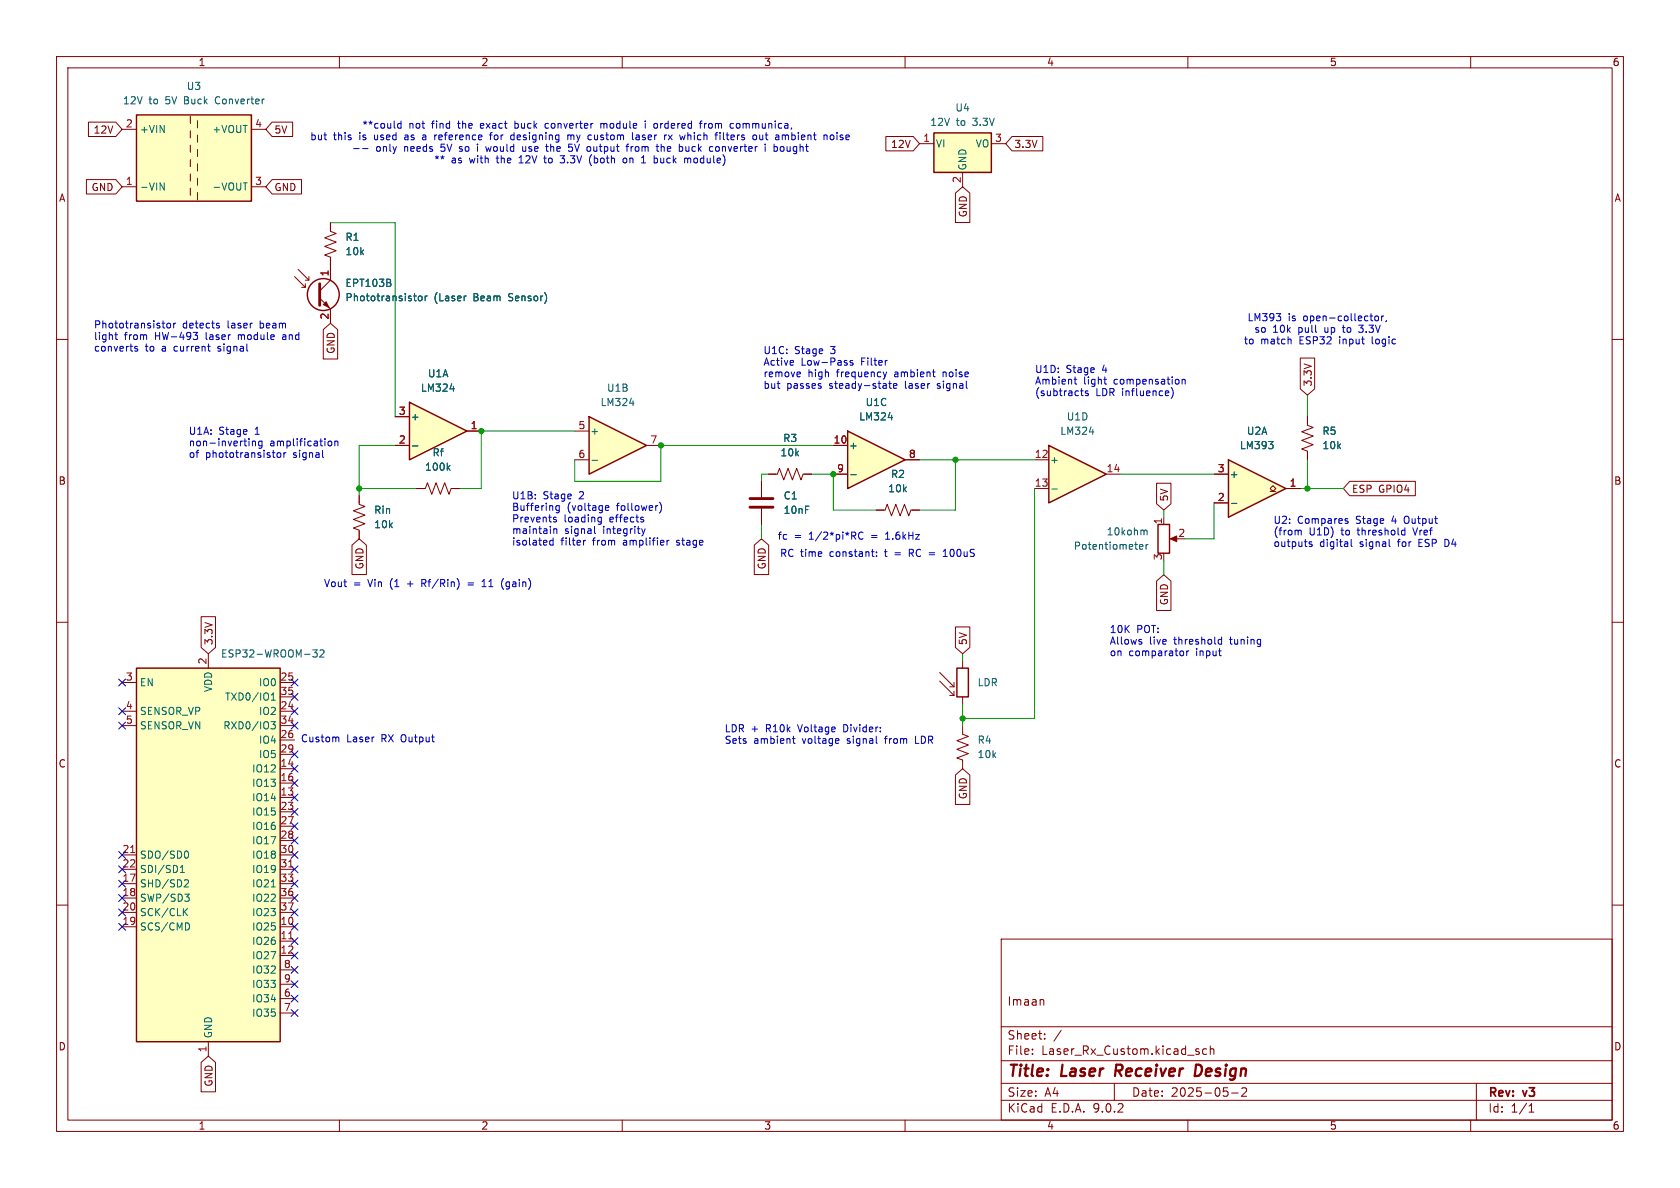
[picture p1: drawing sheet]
<svg xmlns="http://www.w3.org/2000/svg" width="297mm" height="210mm" viewBox="0 0 297 210" stroke-linecap="round" stroke-linejoin="round" font-family="sans-serif">
<g fill="none" stroke="#840000" stroke-width=".18">
<path d="M10 10h277v190h-277zM12 12h273v186h-273zM60 10v2M110 10v2M160 10v2M210 10v2M260 10v2M58.4 39.4v1.5l1 .4-2 .7 2 .8-2 .8 2 .7-2 .8 1 .4v1.5M10 60h2M285 60h2M10 110h2M285 110h2"/>
<path d="M10 160h2M177 166h108v32h-108zM184.3 176.7l.2 .2v.8M285 160h2M60 198v2M110 198v2M160 198v2M177 194.5h108M177 191.5h108M177 187.5h108M177 181.5h108M182.5 186.3v.1"/>
<path d="M182.5 185.5v.1M184.7 183.6v.1M184.7 182.8v.1M187.6 182.1l-1.3 2M197 191.5v3M210 198v2M211.8 185.9l.2 .2-.2 .3M211.8 185.4l.2 .1M213.3 185.5l-.4-.1-.3 .3v.4l.1 .2h.6M214 185.5l.2-.1 .3 .1 .1 .9M214 184.9v1.5M217.7 193.2h1.2"/>
<path d="M220.3 192.4v.5l-.8 .9h.9M260 198v2M261 191.5v6.5M270.3 196.6h.9M270.3 195.5l.4-.4v1.5"/>
</g>
<path d="M197.4 188.2l-.3 2M212.2 188.3l-.7-.1-.3 2h.5l.5-.3" fill="none" stroke="#840000" stroke-width=".4"/>
<path d="M24.1 118.1h25.4v66.1h-25.4z" fill="#ffffc2"/>
<path d="M24.1 118.1h25.4v66.1h-25.4z" fill="none" stroke="#840000" stroke-width=".25"/>
<g fill="none" stroke="#840000" stroke-width=".18">
<path d="M36.8 115.6v2.5M21.6 120.7h2.5M21.6 125.7h2.5M21.6 128.3h2.5M49.5 120.7h2.6M49.5 125.7h2.6M49.5 128.3h2.6M49.5 123.2h2.6M49.5 130.8h2.6M49.5 133.4h2.6M49.5 135.9h2.6M49.5 138.4h2.6"/>
<path d="M21.6 151.1h2.5M21.6 153.7h2.5M21.6 156.2h2.5M21.6 158.8h2.5M49.5 151.1h2.6M49.5 153.7h2.6M49.5 156.2h2.6M49.5 158.8h2.6M49.5 141h2.6M49.5 143.5h2.6M49.5 146.1h2.6M49.5 148.6h2.6"/>
<path d="M21.6 161.3h2.5M21.6 163.8h2.5M49.5 161.3h2.6M49.5 163.8h2.6M49.5 166.4h2.6M49.5 168.9h2.6M49.5 171.5h2.6M49.5 174h2.6M49.5 176.5h2.6M49.5 179.1h2.6M36.8 184.2v2.5"/>
</g>
<g fill="none" stroke="#006464" stroke-width=".18">
<path d="M55.3 114.9h.8l-.4 .5 .3 .1v.5l-.2 .1-.5-.1M56.6 115l.4-.1 .3 .3-.8 .9h.8M47.9 127.6h.8l-.4 .5 .3 .1v.5l-.2 .1h-.4M48 123.8h.7M48 122.9l.3-.4v1.3M31.9 154.2h.7M31.9 153.3l.3-.3v1.2M32.7 158.1h.7l-.4 .4 .4 .2v.4l-.2 .2h-.4M32.8 155.5l.4 .1 .1 .3-.8 .9h.8M32.9 150.4a.68 .68 0 0 1 .4 .7 .68 .68 0 0 1-.4 .6M48 156.8h.7M32.6 161.1l.5 .8"/>
<path d="M33.1 160.6l-.7 .7M33.3 163.2l.2 .5-.2 .6"/>
</g>
<path d="M23.1 150.7h.7M51 153.3h.8M51 166h.8" fill="none" stroke="#a90000" stroke-width=".18"/>
<path d="M185.4 78.7l10.2 5.1-10.2 5.1z" fill="#ffffc2"/>
<path d="M185.4 78.7l10.2 5.1-10.2 5.1z" fill="none" stroke="#840000" stroke-width=".25"/>
<path d="M182.9 81.3h2.5M182.9 86.4h2.5M195.6 83.8h2.5" fill="none" stroke="#840000" stroke-width=".18"/>
<path d="M192.6 76.4h.8M185.9 86.5h1" fill="none" stroke="#006464" stroke-width=".18"/>
<path d="M165.1 23.5h10.2v7h-10.2z" fill="#ffffc2"/>
<path d="M165.1 23.5h10.2v7h-10.2z" fill="none" stroke="#840000" stroke-width=".25"/>
<path d="M162.6 25.4h2.5M170.2 30.5v2.5M175.3 25.4h2.5M135.9 83.8h1.5l.4-1 .8 2 .7-2 .8 2 .7-2 .8 2 .4-1h1.5" fill="none" stroke="#840000" stroke-width=".18"/>
<path d="M149.9 76.2l10.1 5.1-10.1 5.1z" fill="#ffffc2"/>
<path d="M149.9 76.2l10.1 5.1-10.1 5.1z" fill="none" stroke="#840000" stroke-width=".25"/>
<path d="M147.3 78.7h2.6M147.3 83.8h2.6M160 81.3h2.6" fill="none" stroke="#840000" stroke-width=".18"/>
<path d="M157 73.8h.8M150.4 83.9h1" fill="none" stroke="#006464" stroke-width=".18"/>
<path d="M24.1 20.3h20.3v15.3h-20.3z" fill="#ffffc2"/>
<path d="M24.1 20.3h20.3v15.3h-20.3z" fill="none" stroke="#840000" stroke-width=".25"/>
<g fill="none" stroke="#840000" stroke-width=".18">
<path d="M21.6 22.9h2.5M21.6 33h2.5M33.7 20.6v1.2M33.7 23.1v1.3M33.7 25.7v1.2M33.7 28.2v1.3M33.7 30.7v1.3M33.7 33.3v1.2M34.9 21.3v1.3M34.9 23.9v1.2M34.9 26.4v1.3M34.9 29v1.2"/>
<path d="M34.9 31.5v1.3M34.9 34v1.3M44.4 22.9h2.6M44.4 33h2.6"/>
</g>
<path d="M28.3 32.3l.7 1.3v-1.3M43 32.3h.7" fill="none" stroke="#006464" stroke-width=".18"/>
<path d="M217.2 81.3l10.1 5.1-10.1 5z" fill="#ffffc2"/>
<path d="M204.7 92.7h2.1v5.1h-2.1zM217.2 81.3l10.1 5.1-10.1 5z" fill="none" stroke="#840000" stroke-width=".25"/>
<path d="M231.1 73.7v1.5l1.1 .4-2.1 .7 2.1 .8-2.1 .8 2.1 .7-2.1 .8 1 .4v1.5M205.7 91.4v1.3M207.3 95.3h1M214.6 83.8h2.6M214.6 88.9h2.6M224.5 86.9h.5l-.5-.5 .5-.5 .6 .5-.6 .5h.6M227.3 86.4h2.6" fill="none" stroke="#840000" stroke-width=".18"/>
<path d="M224.3 78h.8l-.5 .5M225 78.7v.5M201.5 96.7l.6-.1-.1-.3h-.4l-.1 .1v.6h.5M202.3 93.8h.4l.1 .8M202.6 96.3v.8M203 96.3l-.4 .2M217.7 89h1" fill="none" stroke="#006464" stroke-width=".18"/>
<path d="M206.9 95.3l1.1-.6v1.1z" fill="#840000" stroke="#840000" stroke-width=".18"/>
<path d="M72.4 71.1l10.1 5.1-10.1 5.1z" fill="#ffffc2"/>
<g fill="none" stroke="#840000" stroke-width=".25">
<path d="M72.4 71.1l10.1 5.1-10.1 5.1zM169.2 118.1h2v5.1h-2z"/>
<circle cx="57.1" cy="52.1" r="2.82"/>
</g>
<g fill="none" stroke="#840000" stroke-width=".18">
<path d="M52.1 48.9l1.9 1.9v-.6M52.7 47.6l1.9 1.9v-.6M53.3 50.8h.7M54 49.5h.6M56.5 52.7l1.9 1.9v2.6M58.4 47v2.5l-1.9 1.9M69.8 73.7h2.6M69.8 78.7h2.6M82.5 76.2h2.6M63.5 87.6v1.6l1 .3-2 .8 2 .8-2 .7 2 .8-2 .7 1 .4v1.6M73.7 86.4h1.5l.4-1.1 .7 2.1 .8-2.1 .8 2.1 .7-2.1 .8 2.1 .4-1h1.5M134.6 85.1v2.8"/>
<path d="M134.6 89.9v2.8M154.9 90.2h1.6l.3-1 .8 2 .8-2 .7 2 .8-2 .8 2 .3-1h1.6M166.1 118.9l2.6 2.5M170.2 116.8v1.3M166.1 120.4l2.6 2.5M167.9 121.4h.8M167.9 122.9h.8M168.7 120.7v.7M168.7 122.2v.7M170.2 128.3v1.5l1 .4-2 .7 2 .8-2 .8 2 .7-2 .8 1 .4v1.5M170.2 123.2v1.3"/>
</g>
<path d="M69.1 50.1v.4M73.1 52.3h.5M73.5 53.2h.1M74.1 52.4l.3-.1 .2 .3v.3l-.2 .3-.3-.1-.1-.2zM75.2 52.3v.9M75.5 52.3l-.3 .3M82.3 52.3h.1M72.9 78.8h1M79.6 68.7h.7M79.2 82.6l.4 .5M79.6 82.3l-.5 .5" fill="none" stroke="#006464" stroke-width=".18"/>
<path d="M56.5 50.2v3.8M132.6 88.1h4.1M132.6 89.7h4.1" fill="none" stroke="#840000" stroke-width=".51"/>
<path d="M57.7 53.3l.5 1.1-1.1-.6z" fill="#840000" stroke="#840000" stroke-width=".18"/>
<path d="M104.1 73.7l10.2 5-10.2 5.1z" fill="#ffffc2"/>
<path d="M104.1 73.7l10.2 5-10.2 5.1z" fill="none" stroke="#840000" stroke-width=".25"/>
<g fill="none" stroke="#840000" stroke-width=".18">
<path d="M15.3 31.7h5.2l1.1 1.3-1.1 1.3h-5.2zM15.6 21.6h4.9l1.1 1.3-1.1 1.2h-4.9zM48.1 21.6h3.6v2.5h-3.6l-1.1-1.2zM48.1 31.7h5.2v2.6h-5.2l-1.1-1.3zM58.4 39.4v1.2M156.6 24.1h4.8l1.2 1.3-1.2 1.3h-4.8zM168.9 34.1l1.3-1.1 1.3 1.1v5.2h-2.6zM178.9 24.1h5.5v2.6h-5.5l-1.1-1.3zM57.1 58.3l1.3-1.1 1.3 1.1v5.2h-2.6zM58.4 45.7v3.8M58.4 54.6v2.6M69.8 78.7h2.6"/>
<path d="M69.8 73.7h2.6M82.5 76.2h2.6M101.6 76.2h2.5M114.3 78.7h2.5M147.3 78.7h2.6M229.9 63.3h2.5v5.4l-1.3 1.2-1.2-1.2zM231.1 73.7v1.2M62.2 96.4l1.3-1.1 1.3 1.1v5.2h-2.6zM63.5 87.6v1.3M63.5 94v1.3M73.7 86.4h1.2M80 86.4h1.3"/>
<path d="M101.6 81.3h2.5M133.3 96.4l1.3-1.1 1.3 1.1v5.2h-2.6zM134.6 85.1v2.8M134.6 89.9v2.8M135.9 83.8h1.3M142.2 83.8h1.3M147.3 83.8h2.6M154.9 90.2h1.3M160 81.3h2.6M161.3 90.2h1.3M204.5 85.4h2.5v3.7l-1.3 1.1-1.2-1.1zM214.6 83.8h2.6"/>
<path d="M214.6 88.9h2.6M227.3 86.4h2.6M231.1 80v1.3M238.6 85.1h11.6v2.5h-11.6l-1.1-1.2zM35.6 109h2.5v5.5l-1.3 1.1-1.2-1.1zM168.9 110.8h2.6v3.7l-1.3 1.1-1.3-1.1zM204.5 102.7l1.2-1.1 1.3 1.1v5.2h-2.5zM168.9 137l1.3-1.1 1.3 1.1v5.2h-2.6zM35.6 187.8l1.2-1.1 1.3 1.1v5.2h-2.5z"/>
</g>
<g fill="none" stroke="#006464" stroke-width=".18">
<path d="M69.1 50.1v.4M73.1 52.3h.5M73.5 53.2h.1M74.1 52.4l.3-.1 .2 .3v.3l-.2 .3-.3-.1-.1-.2zM75.2 52.3v.9M75.5 52.3l-.3 .3M82.3 52.3h.1M72.9 78.8h1M79.6 68.7h.7M111.3 71.3h.8M157 73.8h.8M224.3 78h.8l-.5 .5"/>
<path d="M225 78.7v.5M79.2 82.6l.4 .5M79.6 82.3l-.5 .5M104.7 81.4h.9M150.4 83.9h1M217.7 89h1"/>
</g>
<g fill="none" stroke="#009600" stroke-width=".18">
<path d="M58.4 39.4h11.4v34.3M69.8 78.7h-6.3v8.9M101.6 76.2h-16.5v10.2h-3.8M147.3 78.7h-30.5v6.4h-15.2v-3.8M231.1 69.9v3.8M63.5 86.4h10.2M134.6 92.7v2.6M135.9 83.8h-1.3v1.3M143.5 83.8h3.8v6.4h7.6M162.6 81.3h20.3M168.9 81.3v8.9h-6.3M182.9 86.4v40.6h-12.7"/>
<path d="M198.1 83.8h16.5M205.7 90.2v1.2M205.7 99.1v2.5M214.6 88.9v6.4h-5.1M229.9 86.4h7.6M231.1 81.3v5.1M170.2 115.6v1.2M170.2 124.5v3.8"/>
</g>
<g fill="none" stroke="#000084" stroke-width=".18">
<path d="M21 120l1.2 1.3M21 125.1l1.2 1.2M21 127.7l1.2 1.2M22.2 120l-1.2 1.3M22.2 125.1l-1.2 1.2M22.2 127.7l-1.2 1.2M51.5 120l1.2 1.3M51.5 122.6l1.2 1.2M51.5 125.1l1.2 1.2M51.5 137.8l1.2 1.2M51.5 127.7l1.2 1.2M51.5 132.7l1.2 1.3"/>
<path d="M51.5 135.3l1.2 1.2M52.7 120l-1.2 1.3M52.7 122.6l-1.2 1.2M52.7 125.1l-1.2 1.2M52.7 137.8l-1.2 1.2M52.7 127.7l-1.2 1.2M52.7 132.7l-1.2 1.3M52.7 135.3l-1.2 1.2M21 150.5l1.2 1.2M21 153.1l1.2 1.2M21 155.6l1.2 1.2M21 158.1l1.2 1.3"/>
<path d="M22.2 150.5l-1.2 1.2M22.2 153.1l-1.2 1.2M22.2 155.6l-1.2 1.2M22.2 158.1l-1.2 1.3M51.5 145.4l1.2 1.3M51.5 158.1l1.2 1.3M51.5 155.6l1.2 1.2M51.5 153.1l1.2 1.2M51.5 150.5l1.2 1.2M51.5 148l1.2 1.2M51.5 140.4l1.2 1.2M51.5 142.9l1.2 1.2"/>
<path d="M52.7 145.4l-1.2 1.3M52.7 158.1l-1.2 1.3M52.7 155.6l-1.2 1.2M52.7 153.1l-1.2 1.2M52.7 150.5l-1.2 1.2M52.7 148l-1.2 1.2M52.7 140.4l-1.2 1.2M52.7 142.9l-1.2 1.2M21 160.7l1.2 1.2M21 163.2l1.2 1.2M22.2 163.2l-1.2 1.2M22.2 160.7l-1.2 1.2"/>
<path d="M51.5 178.5l1.2 1.2M51.5 175.9l1.2 1.2M51.5 173.4l1.2 1.2M51.5 168.3l1.2 1.2M51.5 165.8l1.2 1.2M51.5 163.2l1.2 1.2M51.5 160.7l1.2 1.2M51.5 170.8l1.2 1.3M52.7 178.5l-1.2 1.2M52.7 175.9l-1.2 1.2M52.7 173.4l-1.2 1.2M52.7 168.3l-1.2 1.2"/>
<path d="M52.7 165.8l-1.2 1.2M52.7 163.2l-1.2 1.2M52.7 160.7l-1.2 1.2M52.7 170.8l-1.2 1.3"/>
</g>
<g fill="none" stroke="#0000c2" stroke-width=".18">
<path d="M62.5 26.3h1M64.1 26.3h1M70.9 21.4v1.3M70.9 21.9l-.4-.1-.2 .3 .1 .5h.5M74.9 23.9h-.2M74.9 24.2l-.2 .2 .2 .3M77.2 23.9l-.3 .2M84.4 25.9v.9M85.9 25.9l.2 .9 .2-.7M86.5 23.9h.5M86.8 23.5l-.1 1.2M90.4 24.6h.5"/>
<path d="M90.4 23.9h.5M90.9 23.4v1.3M91 21.4v1.3M91 22.6l.2 .1M91.2 21.8l-.2 .1M91.8 28.8h.7M91.9 27.8l-.1 .1M92.4 25.9l.1 .8 .3 .1 .1-.2M96.1 27.9h.5M96.3 27.5l.1 1.2M96.8 26.8h.1M96.8 21.8l-.3 .1-.1 .2v.4l.4 .2"/>
<path d="M99 28.7l.6 .1M99.8 27.5l-.4 .5h.2M100.4 24l.3-.1 .2 .1M100.4 23.9v.8M100.6 25.5h.6M100.7 26h.3l.2 .2v.4l-.5 .2M100.9 24v.7M101.4 23.9h-.3l-.2 .1M104.4 27.6a1.47 1.47 0 0 0 .2 1.7M106.2 21.9l.4-.1 .2 .2M106.2 21.8v.9M110.3 28l-.2 .6 .3 .2 .3-.1 .1-.1-.1-.6"/>
<path d="M110.7 25.9h.4M111.6 25.9v.9M111.8 24.5l.2 .2M111.9 25.9l-.3 .2M112.5 23.9h.5v.8M113 24.2h-.4l-.2 .2 .2 .3 .4-.1M113.4 28.8h.7M114.1 21.4v.1M114.1 21.8v.9M116.1 21.9l.2 .2-.2 .5M116.1 28l.2 .2-.2 .5M116.9 26l.2-.1 .3 .1v.8"/>
<path d="M116.9 25.5v1.3M118.2 23.9l.6 .8M118.8 23.9l-.6 .8M121.2 25.9l.1 .8 .3 .1 .2-.2M121.6 28.1l.2-.2 .3 .1v.8M121.6 23.4v1.3M121.8 25.9v.9M122 23.9l-.4 .1M123.6 21.8h.5M124.1 21.4l-.3 .2v1.1M124.5 21.8v.9M124.9 21.8l-.4 .3"/>
<path d="M126.6 26l.3-.1 .3 .2-.1 .5-.2 .2-.3-.1M127.9 23.4v1.1l.2 .2M128.4 23.9h.5M129.3 21.8l.4 .1M129.7 22.6l-.4 .1M130.6 21.8l-.3 .1-.1 .2v.4l.4 .2M134.3 23.9l.1 .7 .3 .1 .1-.1M134.8 23.9v.8M136.8 26l.4-.1 .2 .2M136.8 25.5v1.3M137.4 26.5l-.2 .3-.4-.1M138.8 23.9v.1"/>
<path d="M138.8 24l.2-.1h.3l.1 .8M138.8 24v.7M139.1 25.9l.1 .8M146.8 24l.4-.1 .2 .2-.1 .5-.3 .1-.2-.1M148 23.4v.2M148 23.9v.8M20.3 59.2h.5M20.5 58.8v1l.3 .2M28.6 57.1h.5M29 58h.1M29.6 57.3l.1-.2 .4 .2 .1 .4-.2 .2-.3 .1-.1-.1zM30.7 57.1v.9"/>
<path d="M31.1 57.1l-.4 .3M34.9 58.8l-.4 .4 .4 .2v.4l-.2 .2h-.4M38.4 57.1l.3 .1M38.4 57.6h.3l.1 .2-.2 .2h-.2M50.1 59.2h-.1M50.1 59.5l-.2 .2 .2 .3M225.6 55.4h.8l-.4 .5M226.4 56v.6M228.1 59.9l.2 .2v.7M240.2 58.6l.2 .1M242.2 55.9h.5M242.6 56.7h.1"/>
<path d="M243.1 56l.2-.1 .3 .1 .1 .5-.1 .1-.3 .1-.2-.1zM244.3 55.9v.8M244.6 55.9l-.3 .2M245.1 56.6l-.1 .3M24.3 61.3l-.3-.1-.2 .2 .1 .2 .4 .1v.3h-.5M36.7 61.2h.5M37.1 62.1h.1M44 77.6v.1M44 78v.8M44.6 78v.8M44.6 78.1l.2-.1h.3l.1 .8M46.3 78h-.3l-.3 .2 .1 .6h.5"/>
<path d="M46.3 78v1l-.1 .2M58 78.2l.2-.2h.3l.2 .2-.2 .6h-.3l-.2-.2M59.2 78.1l.2-.1h.3v.8M59.2 78v.8M140.2 63.8l.1 .2-.6 .1M141.1 65.8h.3l.1 .3-.6 .1M141.4 66.5l-.3 .1M150.8 63.8l-.3-.1-.2 .2v.2l.5 .1v.3h-.5M156.1 65.8l.3 .8M156.4 66.6l-.1 .3M156.7 65.8l-.3 .8M157.1 67.8h.5"/>
<path d="M157.3 67.4v1.1l.3 .1M158 68.2l.6-.1-.1-.2-.4-.1-.1 .2v.6h.5M164.8 65.8h.5M165.2 66.6h.1M189.9 67.1h.5M190.1 66.6v1.1l.3 .2M191 69.1h.5M191.2 68.7v1.1l.3 .1M192.4 69.2l-.3-.1-.2 .2v.2l.5 .1v.3h-.5M195.1 67.1h.5M195.3 67.7l.3 .2M207.4 69v.9l-.4 .5"/>
<path d="M209 67.2l.2-.1h.3v.8M209 67.1v.8M49.1 80.1l.3-.1 .2 .3v.3l-.2 .3-.3-.1-.1-.2zM50.2 80v.9M50.5 80l-.3 .3M57 80.7l.2 .2M97.8 95.1v1.3M97.8 95.6l-.4-.1-.2 .3 .1 .5h.5M97.9 93.5v.8M97.9 93.6l.2-.1h.3v.8M97.9 91.8l.4 .1 .1 .2-.2 .2-.4-.1M97.9 91.5h.4"/>
<path d="M98.9 89.4v1l-.3 .3-.3-.1M98.9 89.4h-.4l-.2 .2 .1 .6h.5M103.2 95.5v.9M103.5 95.5l-.3 .3M105.1 93v1.1l.2 .2M105.8 92.2h.5M105.8 91.5h.5M106.3 91.4v1.1l-.1 .1-.3 .1M107 90l.2 .2h.4M107 89.6l.2-.2h.3l.1 .2v.1l-.6 .1M113.4 93.5l.3 .8M113.6 91.8l.2 .2-.2 .3"/>
<path d="M113.6 91.4l.1 .1M113.7 94.3l-.1 .3M114 93.5l-.3 .8M116.6 88.8a1.46 1.46 0 0 1 0 1.9M117.9 95.5v.9M118.3 95.5l-.4 .3M152.6 94.2a.6 .6 0 0 0-.9 .4 .6 .6 0 0 0 .6 .7l.3-.1M154 97.5h.5M154.4 98.4h.1M155 98.3v.1M155 97.6v.1M156.6 95.3h.7"/>
<path d="M156.7 94.4h-.1M160.8 97.8h.4M161.2 97.1h-.4v1.3M166.7 98.4h.8M166.7 97.5l.4-.4v1.3M229.6 93.8h.4v.8M231.9 95.8h-.3l-.2 .1 .1 .2 .4 .2v.3h-.5M238 92.1l.3 .1v.1l-.2 .2h-.2M238 91.7h.3M238.9 95.3v1.1l.2 .2M245.6 96.4l.2 .2M248 93.7l.4 .1"/>
<path d="M248.4 93.3v1.3M248.4 94.5l-.4 .1M249.8 93.3l.4 1.3M255.7 95.3h-.3v1.3h.3M74.6 103.1h.5M75.1 102.4h-.5v1.3M82.7 103h1M82.7 103.4h1M85.2 103.7h.7M85.2 102.8l.4-.4v1.3M89 102.3a1.46 1.46 0 0 0 0 1.9M201.7 113.5l.2 .1-.2 .3"/>
<path d="M201.7 113l.1 .1M209 115.1l.3 .2v.4l-.3 .2M209.8 115.1v.8M210.2 115.1l-.4 .2M215.4 113.8l.2 .1 .4-.1M216 112.6v1.3M216 113.1l-.4-.1-.2 .1M59.5 130.3l.4 .2v.6M140.1 130.6h.5M140.3 130.1v1.1l.3 .2M148.1 130.6l.2 .3-.6 .1M148.3 131.4h-.2"/>
<path d="M161.9 130.1v1.3h.6"/>
</g>
<g fill="#009600" stroke="#009600" stroke-width=".18">
<circle cx="85.1" cy="76.2" r=".46"/>
<circle cx="116.8" cy="78.7" r=".46"/>
<circle cx="170.2" cy="127" r=".46"/>
<circle cx="147.3" cy="83.8" r=".46"/>
<circle cx="63.5" cy="86.4" r=".46"/>
<circle cx="168.9" cy="81.3" r=".46"/>
<circle cx="231.1" cy="86.4" r=".46"/>
</g>
<g font-size="2.8" fill="#840000">
<text x="178" y="190.9">Title:</text>
<text x="187.7" y="190.9">Laser</text>
<text x="198" y="190.9">Receiver</text>
<text x="212.9" y="190.9">Design</text>
</g>
<g font-size="2.1" fill="#840000">
<text x="178" y="178">Imaan</text>
<text x="178" y="184">Sheet:</text>
<text x="178" y="186.7">File:</text>
<text x="184.1" y="186.7">Laser_Rx_Custom.kicad_sch</text>
<text x="178" y="196.9">KiCad</text>
<text x="178" y="194.1">Size:</text>
<text x="184.7" y="194.1">A4</text>
<text x="185.7" y="196.9">E.D.A.</text>
<text x="193.3" y="196.9">9.0.2</text>
<text x="200" y="194.1">Date:</text>
<text x="207" y="194.1">2025-05-2</text>
<text x="263" y="194.3">Rev:</text>
<text x="263" y="196.9">Id:</text>
<text x="267.1" y="196.9">1/1</text>
<text x="269.4" y="194.3">v3</text>
</g>
<g font-size="1.8" fill="#840000">
<text x="35" y="11.9">1</text>
<text x="85" y="11.9">2</text>
<text x="135" y="11.9">3</text>
<text x="185" y="11.9">4</text>
<text x="235" y="11.9">5</text>
<text x="285" y="11.9">6</text>
<text x="16.5" y="23.8">12V</text>
<text x="48.4" y="23.8">5V</text>
<text x="157.4" y="26.4">12V</text>
<text x="179.2" y="26.4">3.3V</text>
<text x="10.3" y="35.9">A</text>
<text x="16.1" y="34">GND</text>
<text x="48.4" y="34">GND</text>
<text x="285.3" y="35.9">A</text>
<text x="171.1" y="38.5" transform="rotate(-90 171.1 38.5)">GND</text>
<text x="59.4" y="62.7" transform="rotate(-90 59.4 62.7)">GND</text>
<text x="232.1" y="68.4" transform="rotate(-90 232.1 68.4)">3.3V</text>
<text x="10.3" y="85.9">B</text>
<text x="206.7" y="88.7" transform="rotate(-90 206.7 88.7)">5V</text>
<text x="238.9" y="87.3">ESP</text>
<text x="243.7" y="87.3">GPIO4</text>
<text x="285.3" y="85.9">B</text>
<text x="64.5" y="100.8" transform="rotate(-90 64.5 100.8)">GND</text>
<text x="135.6" y="100.8" transform="rotate(-90 135.6 100.8)">GND</text>
<text x="206.7" y="107.1" transform="rotate(-90 206.7 107.1)">GND</text>
<text x="37.8" y="114.1" transform="rotate(-90 37.8 114.1)">3.3V</text>
<text x="171.1" y="114.1" transform="rotate(-90 171.1 114.1)">5V</text>
<text x="10.3" y="135.9">C</text>
<text x="285.3" y="135.9">C</text>
<text x="171.1" y="141.4" transform="rotate(-90 171.1 141.4)">GND</text>
<text x="10.3" y="185.9">D</text>
<text x="285.3" y="185.9">D</text>
<text x="37.8" y="192.2" transform="rotate(-90 37.8 192.2)">GND</text>
<text x="35" y="199.9">1</text>
<text x="85" y="199.9">2</text>
<text x="135" y="199.9">3</text>
<text x="185" y="199.9">4</text>
<text x="235" y="199.9">5</text>
<text x="285" y="199.9">6</text>
</g>
<g font-size="1.8" fill="#006464">
<text x="32.9" y="16.1">U3</text>
<text x="21.6" y="18.6">12V</text>
<text x="24.6" y="23.7">+VIN</text>
<text x="26.3" y="18.6">to</text>
<text x="29.4" y="18.6">5V</text>
<text x="32.8" y="18.6">Buck</text>
<text x="37.4" y="23.7">+VOUT</text>
<text x="38.5" y="18.6">Converter</text>
<text x="164.4" y="22.5">12V</text>
<text x="168.8" y="19.9">U4</text>
<text x="169" y="22.5">to</text>
<text x="172.1" y="22.5">3.3V</text>
<text x="165.4" y="26.3">VI</text>
<text x="172.4" y="26.3">VO</text>
<text x="24.6" y="33.9">-VIN</text>
<text x="37.4" y="33.9">-VOUT</text>
<text x="171" y="30.2" transform="rotate(-90 171 30.2)">GND</text>
<text x="61" y="42.8">R1</text>
<text x="61" y="45.3">10k</text>
<text x="61" y="50.9">EPT103B</text>
<text x="61" y="53.5">Phototransistor</text>
<text x="76.7" y="53.5">(Laser</text>
<text x="83.8" y="53.5">Beam</text>
<text x="90.2" y="53.5">Sensor)</text>
<text x="74.3" y="69.4">LM324</text>
<text x="75.6" y="66.9">U1A</text>
<text x="106.1" y="72">LM324</text>
<text x="107.2" y="69.4">U1B</text>
<text x="152.9" y="72">U1C</text>
<text x="72.5" y="74.5">+</text>
<text x="104.3" y="77.1">+</text>
<text x="151.8" y="74.5">LM324</text>
<text x="187.3" y="77.1">LM324</text>
<text x="188.5" y="74.5">U1D</text>
<text x="220.3" y="77.1">U2A</text>
<text x="233.7" y="77.1">R5</text>
<text x="75" y="83.4">100k</text>
<text x="76.4" y="80.9">Rf</text>
<text x="137.9" y="80.9">10k</text>
<text x="138.4" y="78.3">R3</text>
<text x="150" y="79.6">+</text>
<text x="185.5" y="82.1">+</text>
<text x="219.1" y="79.6">LM393</text>
<text x="233.7" y="79.6">10k</text>
<text x="138.4" y="88.5">C1</text>
<text x="156.9" y="87.2">10k</text>
<text x="157.4" y="84.7">R2</text>
<text x="217.3" y="84.7">+</text>
<text x="66" y="93.6">10k</text>
<text x="66" y="91">Rin</text>
<text x="138.4" y="91">10nF</text>
<text x="195.5" y="94.8">10kohm</text>
<text x="189.7" y="97.4">Potentiometer</text>
<text x="39" y="116.4">ESP32-WROOM-32</text>
<text x="24.6" y="121.5">EN</text>
<text x="37.7" y="122.4" transform="rotate(-90 37.7 122.4)">VDD</text>
<text x="39.7" y="124.1">TXD0/IO1</text>
<text x="45.7" y="121.5">IO0</text>
<text x="172.7" y="121.5">LDR</text>
<text x="24.6" y="126.6">SENSOR_VP</text>
<text x="24.6" y="129.1">SENSOR_VN</text>
<text x="39.4" y="129.1">RXD0/IO3</text>
<text x="45.7" y="126.6">IO2</text>
<text x="45.7" y="131.7">IO4</text>
<text x="172.7" y="131.7">R4</text>
<text x="44.5" y="136.8">IO12</text>
<text x="45.7" y="134.2">IO5</text>
<text x="172.7" y="134.2">10k</text>
<text x="44.5" y="139.3">IO13</text>
<text x="44.5" y="141.8">IO14</text>
<text x="44.5" y="144.4">IO15</text>
<text x="44.5" y="146.9">IO16</text>
<text x="44.5" y="149.5">IO17</text>
<text x="24.6" y="152">SDO/SD0</text>
<text x="24.6" y="154.5">SDI/SD1</text>
<text x="44.5" y="152">IO18</text>
<text x="44.5" y="154.5">IO19</text>
<text x="24.6" y="157.1">SHD/SD2</text>
<text x="24.6" y="159.6">SWP/SD3</text>
<text x="44.5" y="157.1">IO21</text>
<text x="44.5" y="159.6">IO22</text>
<text x="24.6" y="162.2">SCK/CLK</text>
<text x="24.6" y="164.7">SCS/CMD</text>
<text x="44.5" y="162.2">IO23</text>
<text x="44.5" y="164.7">IO25</text>
<text x="44.5" y="167.2">IO26</text>
<text x="44.5" y="169.8">IO27</text>
<text x="44.5" y="172.3">IO32</text>
<text x="44.5" y="174.9">IO33</text>
<text x="44.5" y="177.4">IO34</text>
<text x="44.5" y="179.9">IO35</text>
<text x="37.7" y="183.6" transform="rotate(-90 37.7 183.6)">GND</text>
</g>
<g font-size="1.8" fill="#a90000">
<text x="22.2" y="22.6">2</text>
<text x="45" y="22.6">4</text>
<text x="163.1" y="25.1">1</text>
<text x="175.8" y="25.1">3</text>
<text x="22.2" y="32.8">1</text>
<text x="45" y="32.8">3</text>
<text x="169.9" y="32.5" transform="rotate(-90 169.9 32.5)">2</text>
<text x="58.2" y="49" transform="rotate(-90 58.2 49)">1</text>
<text x="58.2" y="56.6" transform="rotate(-90 58.2 56.6)">2</text>
<text x="70.4" y="73.4">3</text>
<text x="83.1" y="75.9">1</text>
<text x="102.2" y="75.9">5</text>
<text x="70.4" y="78.5">2</text>
<text x="102.2" y="81">6</text>
<text x="114.9" y="78.5">7</text>
<text x="147.3" y="78.5">10</text>
<text x="147.9" y="83.6">9</text>
<text x="160.6" y="81">8</text>
<text x="182.8" y="81">12</text>
<text x="195.5" y="83.6">14</text>
<text x="215.2" y="83.6">3</text>
<text x="182.8" y="86.1">13</text>
<text x="215.2" y="88.6">2</text>
<text x="227.9" y="86.1">1</text>
<text x="205.5" y="92.8" transform="rotate(-90 205.5 92.8)">1</text>
<text x="208.2" y="95">2</text>
<text x="205.5" y="99.1" transform="rotate(-90 205.5 99.1)">3</text>
<text x="36.6" y="117.5" transform="rotate(-90 36.6 117.5)">2</text>
<text x="22.2" y="120.4">3</text>
<text x="22.2" y="125.5">4</text>
<text x="49.5" y="120.4">25</text>
<text x="49.5" y="122.9">35</text>
<text x="49.5" y="125.5">24</text>
<text x="22.2" y="128">5</text>
<text x="49.5" y="128">34</text>
<text x="49.5" y="130.6">26</text>
<text x="49.5" y="133.1">29</text>
<text x="49.5" y="135.6">14</text>
<text x="49.5" y="138.2">16</text>
<text x="49.5" y="140.7">13</text>
<text x="49.5" y="143.3">23</text>
<text x="49.5" y="145.8">27</text>
<text x="49.5" y="148.3">28</text>
<text x="21.5" y="150.9">21</text>
<text x="21.5" y="153.4">22</text>
<text x="21.5" y="156">17</text>
<text x="49.5" y="150.9">30</text>
<text x="49.5" y="153.4">31</text>
<text x="49.5" y="156">33</text>
<text x="21.5" y="158.5">18</text>
<text x="21.5" y="161">20</text>
<text x="49.5" y="158.5">36</text>
<text x="49.5" y="161">37</text>
<text x="21.5" y="163.6">19</text>
<text x="49.5" y="163.6">10</text>
<text x="49.5" y="166.1">11</text>
<text x="49.5" y="168.7">12</text>
<text x="50.1" y="171.2">8</text>
<text x="50.1" y="173.7">9</text>
<text x="50.1" y="176.3">6</text>
<text x="50.1" y="178.8">7</text>
<text x="36.6" y="186.1" transform="rotate(-90 36.6 186.1)">1</text>
</g>
<g font-size="1.8" fill="#0000c2">
<text x="64" y="22.9">**could</text>
<text x="72.3" y="22.9">not</text>
<text x="76.5" y="22.9">find</text>
<text x="81.3" y="22.9">the</text>
<text x="85.4" y="22.9">exact</text>
<text x="91.6" y="22.9">buck</text>
<text x="97.2" y="22.9">converter</text>
<text x="107.2" y="22.9">module</text>
<text x="115.3" y="22.9">i</text>
<text x="117.1" y="22.9">ordered</text>
<text x="125.4" y="22.9">from</text>
<text x="131" y="22.9">communica,</text>
<text x="54.7" y="25">but</text>
<text x="58.9" y="25">this</text>
<text x="63.6" y="25">is</text>
<text x="66.4" y="25">used</text>
<text x="66.4" y="27">only</text>
<text x="71.5" y="27">needs</text>
<text x="72" y="25">as</text>
<text x="75.3" y="25">a</text>
<text x="76.7" y="29.1">**</text>
<text x="77.7" y="25">reference</text>
<text x="78.2" y="27">5V</text>
<text x="79.8" y="29.1">as</text>
<text x="81.7" y="27">so</text>
<text x="83.1" y="29.1">with</text>
<text x="86.8" y="27">would</text>
<text x="87.7" y="25">for</text>
<text x="88.1" y="29.1">the</text>
<text x="91.6" y="25">designing</text>
<text x="92.2" y="29.1">12V</text>
<text x="93.4" y="27">use</text>
<text x="96.9" y="29.1">to</text>
<text x="97.9" y="27">the</text>
<text x="100" y="29.1">3.3V</text>
<text x="101.8" y="25">my</text>
<text x="102" y="27">5V</text>
<text x="105.2" y="29.1">(both</text>
<text x="105.5" y="27">output</text>
<text x="105.6" y="25">custom</text>
<text x="111.4" y="29.1">on</text>
<text x="112.7" y="27">from</text>
<text x="113.6" y="25">laser</text>
<text x="114.9" y="29.1">1</text>
<text x="117.3" y="29.1">buck</text>
<text x="118.2" y="27">the</text>
<text x="119.5" y="25">rx</text>
<text x="122.3" y="27">buck</text>
<text x="122.5" y="25">which</text>
<text x="122.9" y="29.1">module)</text>
<text x="127.9" y="27">converter</text>
<text x="129" y="25">filters</text>
<text x="135.8" y="25">out</text>
<text x="137.9" y="27">i</text>
<text x="139.7" y="27">bought</text>
<text x="140" y="25">ambient</text>
<text x="148.7" y="25">noise</text>
<text x="16.5" y="58.1">Phototransistor</text>
<text x="32.3" y="58.1">detects</text>
<text x="40.3" y="58.1">laser</text>
<text x="46.2" y="58.1">beam</text>
<text x="220.4" y="57">LM393</text>
<text x="221.7" y="59">so</text>
<text x="225" y="59">10k</text>
<text x="227.7" y="57">is</text>
<text x="229.6" y="59">pull</text>
<text x="230.5" y="57">open-collector,</text>
<text x="234.4" y="59">up</text>
<text x="237.9" y="59">to</text>
<text x="240.9" y="59">3.3V</text>
<text x="16.5" y="60.2">light</text>
<text x="16.5" y="62.2">converts</text>
<text x="22" y="60.2">from</text>
<text x="25.7" y="62.2">to</text>
<text x="27.5" y="60.2">HW-493</text>
<text x="28.7" y="62.2">a</text>
<text x="31" y="62.2">current</text>
<text x="36.7" y="60.2">laser</text>
<text x="39" y="62.2">signal</text>
<text x="42.5" y="60.2">module</text>
<text x="50.6" y="60.2">and</text>
<text x="134.9" y="62.7">U1C:</text>
<text x="134.9" y="64.7">Active</text>
<text x="140.5" y="62.7">Stage</text>
<text x="141.6" y="64.7">Low-Pass</text>
<text x="147" y="62.7">3</text>
<text x="152.3" y="64.7">Filter</text>
<text x="219.8" y="61.1">to</text>
<text x="222.9" y="61.1">match</text>
<text x="229.8" y="61.1">ESP32</text>
<text x="237" y="61.1">input</text>
<text x="243" y="61.1">logic</text>
<text x="134.9" y="66.8">remove</text>
<text x="134.9" y="68.8">but</text>
<text x="139.1" y="68.8">passes</text>
<text x="142.8" y="66.8">high</text>
<text x="146.7" y="68.8">steady-state</text>
<text x="148" y="66.8">frequency</text>
<text x="158.4" y="66.8">ambient</text>
<text x="160.3" y="68.8">laser</text>
<text x="166.2" y="68.8">signal</text>
<text x="167.1" y="66.8">noise</text>
<text x="182.9" y="66">U1D:</text>
<text x="182.9" y="68.1">Ambient</text>
<text x="182.9" y="70.1">(subtracts</text>
<text x="188.5" y="66">Stage</text>
<text x="191.5" y="68.1">light</text>
<text x="193.7" y="70.1">LDR influence)</text>
<text x="195" y="66">4</text>
<text x="197" y="68.1">compensation</text>
<text x="33.3" y="76.9">U1A:</text>
<text x="38.7" y="76.9">Stage</text>
<text x="45.2" y="76.9">1</text>
<text x="33.3" y="79">non-inverting</text>
<text x="33.3" y="81">of</text>
<text x="36.3" y="81">phototransistor</text>
<text x="47.7" y="79">amplification</text>
<text x="51.9" y="81">signal</text>
<text x="90.4" y="88.3">U1B:</text>
<text x="96" y="88.3">Stage</text>
<text x="102.5" y="88.3">2</text>
<text x="90.4" y="90.4">Buffering</text>
<text x="90.4" y="92.4">Prevents</text>
<text x="90.4" y="94.5">maintain</text>
<text x="99.7" y="92.4">loading</text>
<text x="99.8" y="94.5">signal</text>
<text x="100.2" y="90.4">(voltage</text>
<text x="106.7" y="94.5">integrity</text>
<text x="107.9" y="92.4">effects</text>
<text x="109.2" y="90.4">follower)</text>
<text x="137.4" y="95.6">fc</text>
<text x="140.4" y="95.6">=</text>
<text x="143.1" y="95.6">1/2*pi*RC</text>
<text x="154.3" y="95.6">=</text>
<text x="157" y="95.6">1.6kHz</text>
<text x="225" y="92.7">U2:</text>
<text x="225" y="94.7">(from</text>
<text x="229.4" y="92.7">Compares</text>
<text x="231.4" y="94.7">U1D)</text>
<text x="237.2" y="94.7">to</text>
<text x="239.8" y="92.7">Stage</text>
<text x="240.3" y="94.7">threshold</text>
<text x="246.3" y="92.7">4</text>
<text x="248.7" y="92.7">Output</text>
<text x="250.3" y="94.7">Vref</text>
<text x="90.4" y="96.5">isolated</text>
<text x="99.2" y="96.5">filter</text>
<text x="104.9" y="96.5">from</text>
<text x="110.4" y="96.5">amplifier</text>
<text x="120.1" y="96.5">stage</text>
<text x="137.8" y="98.7">RC time</text>
<text x="146.8" y="98.7">constant:</text>
<text x="156.7" y="98.7">t</text>
<text x="158.6" y="98.7">=</text>
<text x="161.4" y="98.7">RC =</text>
<text x="167.8" y="98.7">100uS</text>
<text x="225" y="96.8">outputs</text>
<text x="233.3" y="96.8">digital</text>
<text x="240.5" y="96.8">signal</text>
<text x="247.4" y="96.8">for</text>
<text x="251.3" y="96.8">ESP</text>
<text x="256.1" y="96.8">D4</text>
<text x="57.2" y="104">Vout</text>
<text x="62.5" y="104">=</text>
<text x="65.2" y="104">Vin</text>
<text x="69.2" y="104">(1</text>
<text x="72.4" y="104">+</text>
<text x="75.2" y="104">Rf/Rin)</text>
<text x="86.3" y="104">11</text>
<text x="89.9" y="104">(gain)</text>
<text x="196.1" y="112">10K</text>
<text x="200.9" y="112">POT:</text>
<text x="196.1" y="114">Allows</text>
<text x="196.1" y="116.1">on</text>
<text x="199.6" y="116.1">comparator</text>
<text x="203.2" y="114">live</text>
<text x="207.7" y="114">threshold</text>
<text x="211.6" y="116.1">input</text>
<text x="217.7" y="114">tuning</text>
<text x="53.1" y="131.4">Custom</text>
<text x="61.3" y="131.4">Laser</text>
<text x="67.5" y="131.4">RX Output</text>
<text x="128" y="129.5">LDR +</text>
<text x="128" y="131.6">Sets</text>
<text x="133.2" y="131.6">ambient</text>
<text x="135.5" y="129.5">R10k</text>
<text x="141.4" y="129.5">Voltage</text>
<text x="142" y="131.6">voltage</text>
<text x="149.6" y="129.5">Divider:</text>
<text x="150" y="131.6">signal</text>
<text x="156.9" y="131.6">from</text>
<text x="162.5" y="131.6">LDR</text>
</g>
</svg>
